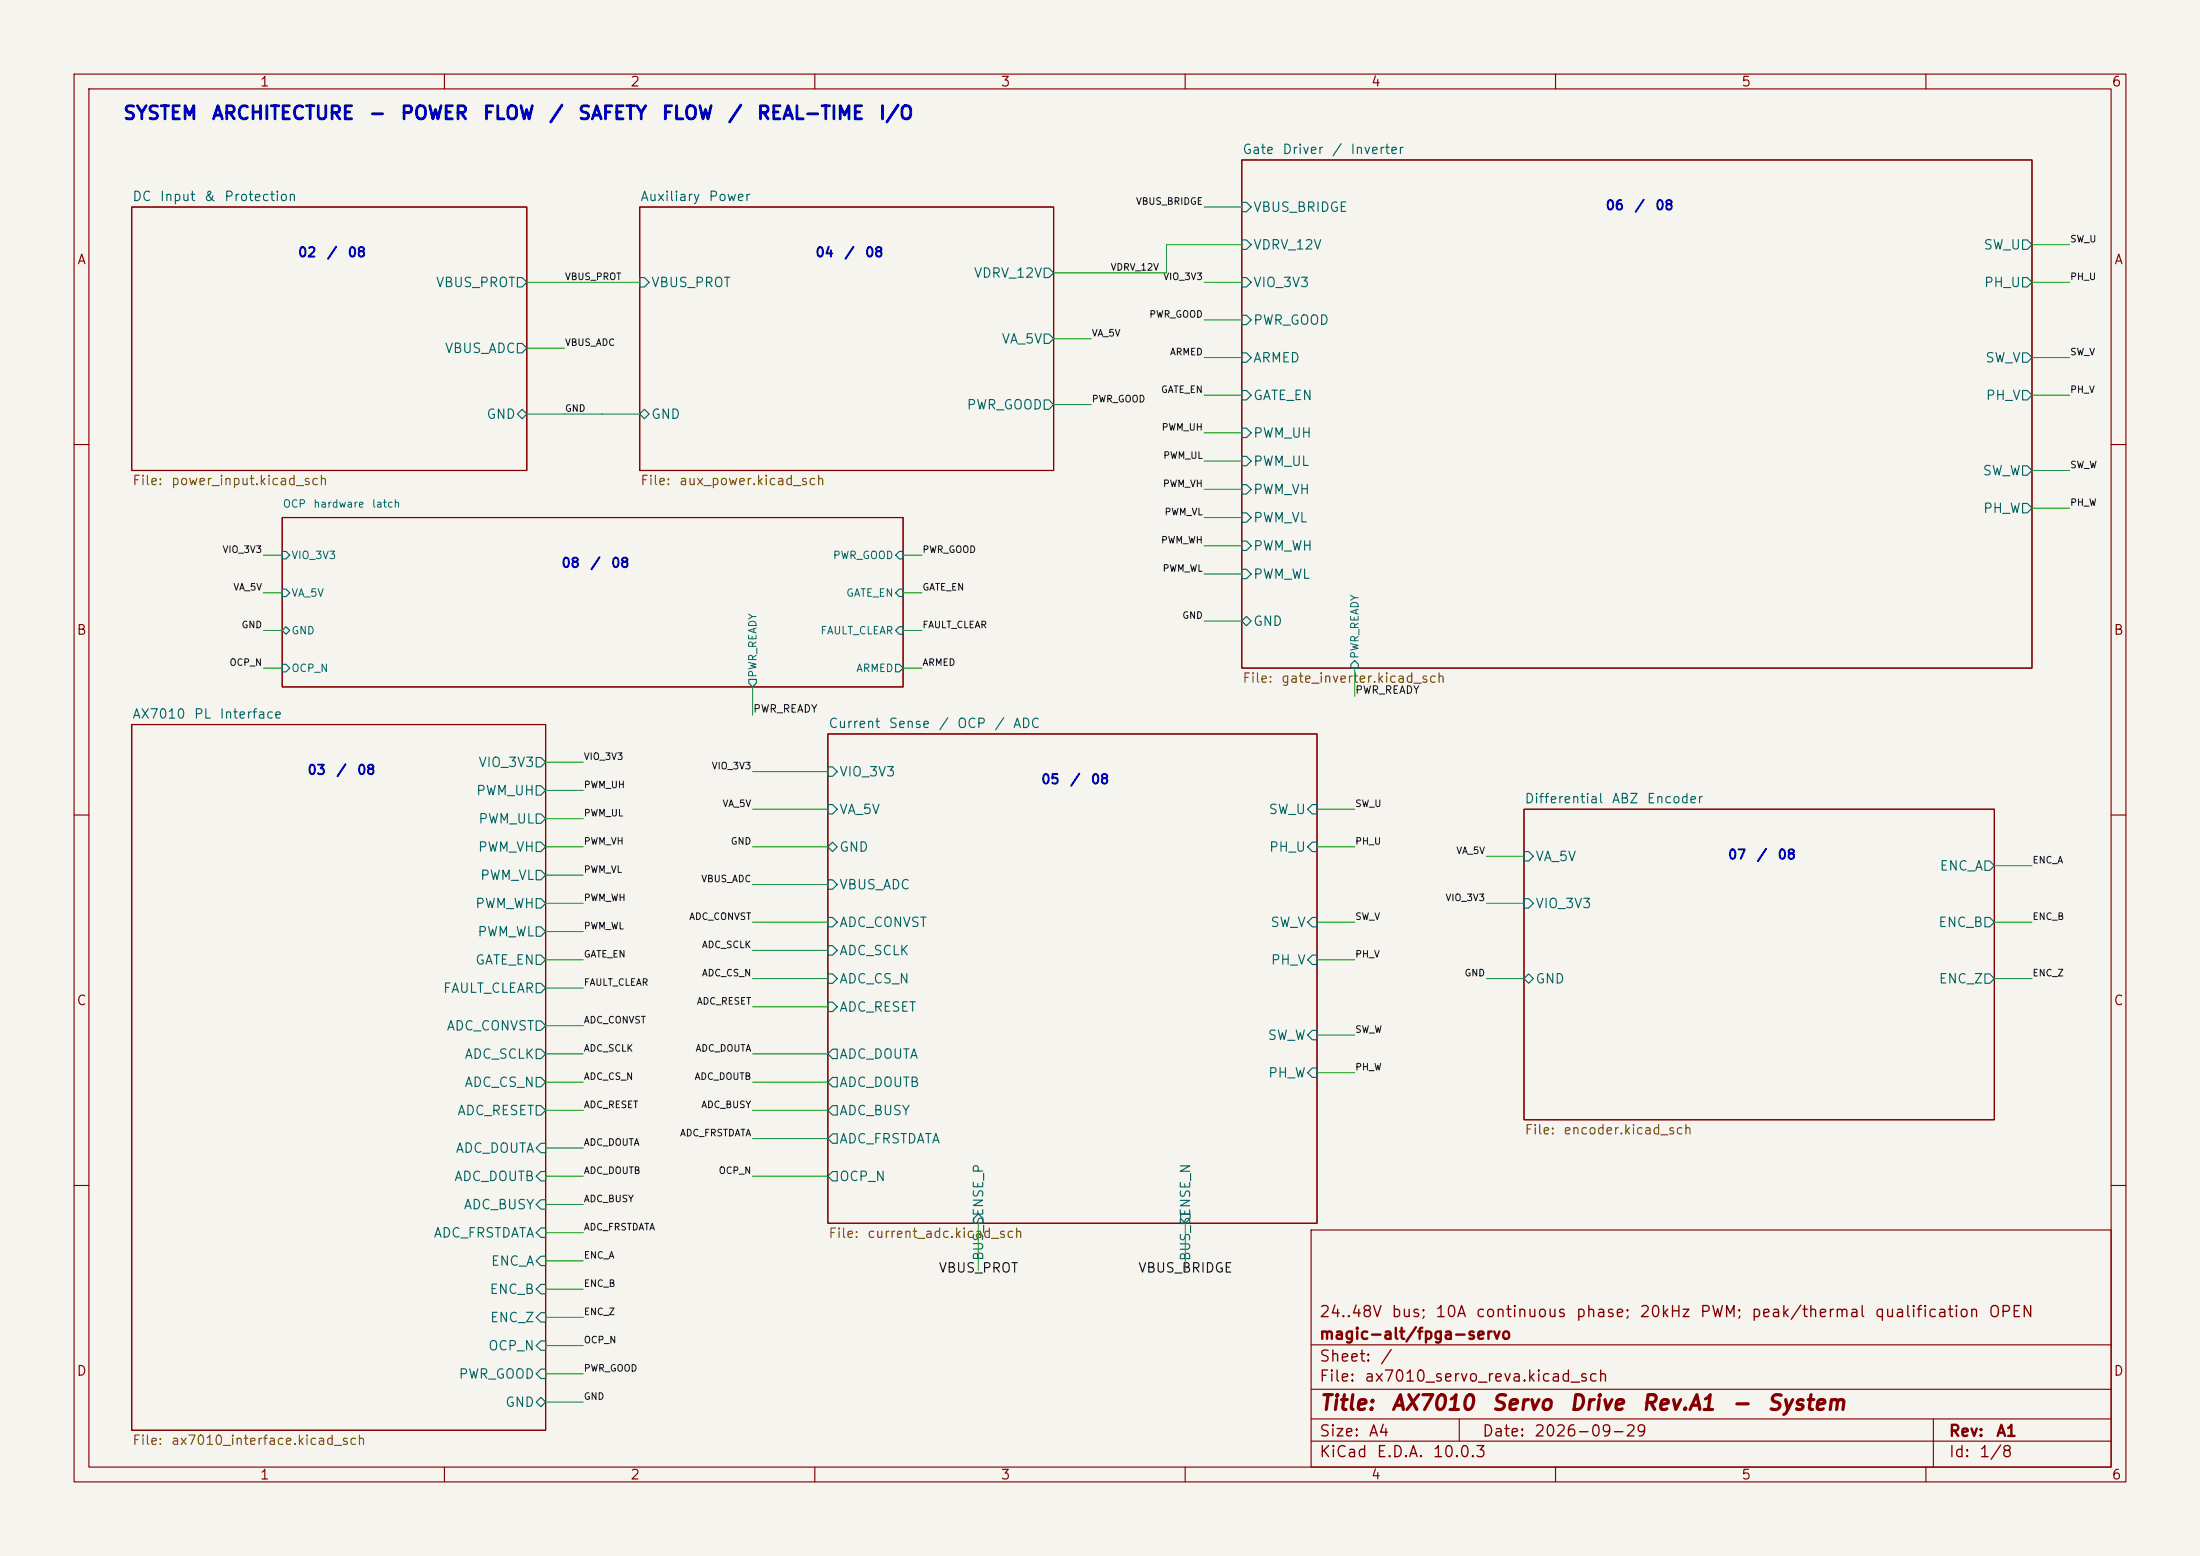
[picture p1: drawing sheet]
<svg xmlns="http://www.w3.org/2000/svg" width="297mm" height="210mm" viewBox="0 0 297 210" stroke-linecap="round" stroke-linejoin="round" font-family="sans-serif">
<path d="M0 0h297v210h-297z" fill="#f5f4ef" stroke="#f5f4ef" stroke-width=".14"/>
<g fill="none" stroke="#840000" stroke-width=".15">
<path d="M10 10h277v190h-277zM12 12h273v186h-273zM60 10v2M110 10v2M160 10v2M210 10v2M260 10v2M17.8 27.9h53.3v35.6h-53.3zM86.4 27.9h55.8v35.6h-55.8zM167.6 21.6h106.7v68.6h-106.7zM10 60h2M38.1 69.9h83.8v22.8h-83.8z"/>
<path d="M285 60h2M17.8 97.8h55.9v95.2h-55.9zM111.8 99.1h66v66h-66zM10 110h2M205.7 109.2h63.5v41.9h-63.5zM285 110h2M10 160h2M177 166h108v32h-108zM285 160h2M60 198v2M110 198v2M160 198v2"/>
<path d="M177 194.5h108M177 191.5h108M177 187.5h108M177 181.5h108M197 191.5v3M210 198v2M260 198v2M261 191.5v6.5"/>
</g>
<g fill="none" stroke="#006464" stroke-width=".15">
<path d="M69.8 37.5h.7l.6 .6-.6 .6h-.7zM86.4 37.5h.6l.6 .6-.6 .6h-.6zM141 36.2h.6l.6 .6-.6 .7h-.6zM167.6 27.3h.7l.6 .6-.6 .7h-.7zM167.6 32.4h.7l.6 .6-.6 .7h-.7zM167.6 37.5h.7l.6 .6-.6 .6h-.7zM273 32.4h.7l.6 .6-.6 .7h-.7zM273 37.5h.7l.6 .6-.6 .6h-.7zM69.8 46.4h.7l.6 .6-.6 .6h-.7zM69.8 55.9l.7-.7 .6 .7-.6 .6zM86.4 55.9l.6-.7 .6 .7-.6 .6zM141 45.1h.6l.6 .6-.6 .7h-.6z"/>
<path d="M141 54h.6l.6 .6-.6 .6h-.6zM167.6 42.5h.7l.6 .7-.6 .6h-.7zM167.6 47.6h.7l.6 .7-.6 .6h-.7zM167.6 52.7h.7l.6 .6-.6 .7h-.7zM167.6 57.8h.7l.6 .6-.6 .7h-.7zM273 47.6h.7l.6 .7-.6 .6h-.7zM273 52.7h.7l.6 .6-.6 .7h-.7zM38.1 74.4h.5l.5 .5-.5 .5h-.5zM38.1 79.5h.5l.5 .5-.5 .5h-.5zM121.4 74.4h.5v1h-.5l-.5-.5zM121.4 79.5h.5v1h-.5l-.5-.5zM167.6 61.6h.7l.6 .6-.6 .7h-.7z"/>
<path d="M167.6 65.4h.7l.6 .6-.6 .7h-.7zM167.6 69.2h.7l.6 .7-.6 .6h-.7zM167.6 73h.7l.6 .7-.6 .6h-.7zM167.6 76.8h.7l.6 .7-.6 .6h-.7zM273 62.9h.7l.6 .6-.6 .6h-.7zM273 67.9h.7l.6 .7-.6 .6h-.7zM38.1 85.1l.5-.5 .5 .5-.5 .5zM38.1 89.7h.5l.5 .5-.5 .5h-.5zM101.1 91.7h1v.5l-.5 .5-.5-.5zM120.9 89.7h.5l.5 .5-.5 .5h-.5zM121.4 84.6h.5v1h-.5l-.5-.5zM167.6 83.8l.7-.6 .6 .6-.6 .7z"/>
<path d="M182.9 89.2l.5 .5v.5h-1v-.5zM72.4 102.2h.6l.7 .7-.7 .6h-.6zM72.4 106h.6l.7 .7-.7 .6h-.6zM72.4 109.9h.6l.7 .6-.7 .6h-.6zM72.4 113.7h.6l.7 .6-.7 .6h-.6zM72.4 117.5h.6l.7 .6-.7 .6h-.6zM111.8 103.5h.6l.6 .6-.6 .7h-.6zM111.8 108.6h.6l.6 .6-.6 .7h-.6zM111.8 114.3l.6-.6 .6 .6-.6 .6zM111.8 118.7h.6l.6 .7-.6 .6h-.6zM177.2 108.6h.6v1.3h-.6l-.7-.7zM177.2 113.7h.6v1.2h-.6l-.7-.6z"/>
<path d="M205.7 114.9h.7l.6 .7-.6 .6h-.7zM268 116.2h.6l.6 .6-.6 .7h-.6zM72.4 121.3h.6l.7 .6-.7 .7h-.6zM72.4 125.1h.6l.7 .6-.7 .7h-.6zM72.4 128.9h.6l.7 .6-.7 .7h-.6zM72.4 132.7h.6l.7 .7-.7 .6h-.6zM72.4 137.8h.6l.7 .6-.7 .7h-.6zM111.8 123.8h.6l.6 .7-.6 .6h-.6zM111.8 127.6h.6l.6 .7-.6 .6h-.6zM111.8 131.4h.6l.6 .7-.6 .6h-.6zM111.8 135.3h.6l.6 .6-.6 .6h-.6zM177.2 123.8h.6v1.3h-.6l-.7-.6z"/>
<path d="M177.2 128.9h.6v1.3h-.6l-.7-.7zM177.2 139.1h.6v1.2h-.6l-.7-.6zM205.7 121.3h.7l.6 .6-.6 .7h-.7zM206.4 131.4l.6 .7-.6 .6-.7-.6zM268 123.8h.6l.6 .7-.6 .6h-.6zM268 131.4h.6l.6 .7-.6 .6h-.6zM72.4 141.6h.6l.7 .6-.7 .7h-.6zM72.4 145.4h.6l.7 .7-.7 .6h-.6zM72.4 149.2h.6l.7 .7-.7 .6h-.6zM73 154.3h.7v1.3h-.7l-.6-.7zM73 158.1h.7v1.3h-.7l-.6-.6zM111.8 146.1l.6-.7h.6v1.3h-.6z"/>
<path d="M111.8 158.8l.6-.7h.6v1.3h-.6zM112.4 141.6h.6v1.3h-.6l-.6-.7zM112.4 149.2h.6v1.3h-.6l-.6-.6zM112.4 153h.6v1.3h-.6l-.6-.6zM177.2 144.1h.6v1.3h-.6l-.7-.6zM73 161.9h.7v1.3h-.7l-.6-.6zM73 165.7h.7v1.3h-.7l-.6-.6zM73 169.5h.7v1.3h-.7l-.6-.6zM73 173.4h.7v1.2h-.7l-.6-.6zM73 177.2h.7v1.2h-.7l-.6-.6zM132.1 163.8l.6 .7v.6h-1.3v-.6zM159.4 163.8h1.3v.7l-.7 .6-.6-.6z"/>
<path d="M72.4 189.2l.6-.6 .7 .6-.7 .7zM73 181h.7v1.2h-.7l-.6-.6zM73 184.8h.7v1.3h-.7l-.6-.7z"/>
</g>
<g fill="none" stroke="#009600" stroke-width=".14">
<path d="M71.1 38.1h15.3M162.6 38.1h5M162.6 27.9h5M167.6 33h-10.1v3.8h-15.3M274.3 33h5.1M274.3 38.1h5.1M71.1 55.9h15.3M71.1 47h5.1M142.2 45.7h5.1M142.2 54.6h5.1M162.6 48.3h5M162.6 53.3h5"/>
<path d="M162.6 58.4h5M162.6 43.2h5M274.3 48.3h5.1M274.3 53.3h5.1M35.6 74.9h2.5M121.9 74.9h2.6M162.6 62.2h5M162.6 66h5M162.6 69.9h5M162.6 77.5h5M162.6 73.7h5M274.3 63.5h5.1"/>
<path d="M274.3 68.6h5.1M35.6 90.2h2.5M35.6 85.1h2.5M35.6 80h2.5M101.6 92.7v3.8M121.9 90.2h2.6M121.9 85.1h2.6M121.9 80h2.6M162.6 83.8h5M182.9 90.2v3.8M73.7 114.3h5M73.7 102.9h5"/>
<path d="M73.7 110.5h5M73.7 106.7h5M73.7 118.1h5M101.6 114.3h10.2M101.6 119.4h10.2M101.6 104.1h10.2M101.6 109.2h10.2M177.8 114.3h5.1M177.8 109.2h5.1M200.7 115.6h5M269.2 116.8h5.1M73.7 125.7h5"/>
<path d="M73.7 121.9h5M73.7 129.5h5M73.7 138.4h5M73.7 133.4h5M101.6 132.1h10.2M101.6 135.9h10.2M101.6 128.3h10.2M101.6 124.5h10.2M177.8 124.5h5.1M177.8 129.5h5.1M177.8 139.7h5.1M200.7 132.1h5"/>
<path d="M200.7 121.9h5M269.2 132.1h5.1M269.2 124.5h5.1M73.7 158.8h5M73.7 154.9h5M73.7 142.2h5M73.7 149.9h5M73.7 146.1h5M101.6 158.8h10.2M101.6 142.2h10.2M101.6 149.9h10.2M101.6 146.1h10.2"/>
<path d="M101.6 153.7h10.2M177.8 144.8h5.1M73.7 166.4h5M73.7 162.6h5M73.7 170.2h5M73.7 174h5M73.7 177.8h5M132.1 165.1v6.4M160 165.1v6.4M73.7 181.6h5M73.7 185.4h5M73.7 189.2h5"/>
</g>
<g font-size="2" fill="#840000">
<text x="178" y="190.8">Title:</text>
<text x="187.7" y="190.8">AX7010</text>
<text x="201.2" y="190.8">Servo</text>
<text x="211.7" y="190.8">Drive</text>
<text x="221.5" y="190.8">Rev.A1</text>
<text x="233.6" y="190.8">-</text>
<text x="238.4" y="190.8">System</text>
</g>
<g font-size="1.8" fill="#0000c2">
<text x="16.5" y="16.6">SYSTEM</text>
<text x="28.5" y="16.6">ARCHITECTURE</text>
<text x="49.7" y="16.6">-</text>
<text x="53.9" y="16.6">POWER</text>
<text x="65.1" y="16.6">FLOW</text>
<text x="74" y="16.6">/</text>
<text x="77.9" y="16.6">SAFETY</text>
<text x="89.2" y="16.6">FLOW</text>
<text x="98.1" y="16.6">/</text>
<text x="102.1" y="16.6">REAL-TIME</text>
<text x="118.5" y="16.6">I/O</text>
</g>
<g font-size="1.5" fill="#840000">
<text x="178" y="178.2">24..48V</text>
<text x="187.7" y="178.2">bus;</text>
<text x="193.7" y="178.2">10A</text>
<text x="199.1" y="178.2">continuous</text>
<text x="212.6" y="178.2">phase;</text>
<text x="221.2" y="178.2">20kHz</text>
<text x="229.4" y="178.2">PWM;</text>
<text x="236.3" y="178.2">peak/thermal</text>
<text x="253" y="178.2">qualification</text>
<text x="268.3" y="178.2">OPEN</text>
<text x="178" y="184.2">Sheet:</text>
<text x="178" y="181.2">magic-alt/fpga-servo</text>
<text x="186.2" y="184.2">/</text>
<text x="178" y="186.9">File:</text>
<text x="184.1" y="186.9">ax7010_servo_reva.kicad_sch</text>
<text x="178" y="197.1">KiCad</text>
<text x="178" y="194.3">Size:</text>
<text x="184.7" y="194.3">A4</text>
<text x="185.7" y="197.1">E.D.A.</text>
<text x="193.3" y="197.1">10.0.3</text>
<text x="200" y="194.3">Date:</text>
<text x="207" y="194.3">2026-09-29</text>
<text x="263" y="194.3">Rev:</text>
<text x="263" y="197.1">Id:</text>
<text x="267.1" y="197.1">1/8</text>
<text x="269.4" y="194.3">A1</text>
</g>
<g font-size="1.3" fill="#840000">
<text x="35" y="12">1</text>
<text x="85" y="12">2</text>
<text x="135" y="12">3</text>
<text x="185" y="12">4</text>
<text x="235" y="12">5</text>
<text x="285" y="12">6</text>
<text x="10.3" y="36">A</text>
<text x="285.3" y="36">A</text>
<text x="10.3" y="86">B</text>
<text x="285.3" y="86">B</text>
<text x="10.3" y="136">C</text>
<text x="285.3" y="136">C</text>
<text x="10.3" y="186">D</text>
<text x="285.3" y="186">D</text>
<text x="35" y="200">1</text>
<text x="85" y="200">2</text>
<text x="135" y="200">3</text>
<text x="185" y="200">4</text>
<text x="235" y="200">5</text>
<text x="285" y="200">6</text>
</g>
<g font-size="1.3" fill="#006464">
<text x="167.6" y="21.1">Gate</text>
<text x="173" y="21.1">Driver</text>
<text x="179.7" y="21.1">/</text>
<text x="182.2" y="21.1">Inverter</text>
<text x="17.8" y="27.5">DC</text>
<text x="21.5" y="27.5">Input</text>
<text x="27.4" y="27.5">&amp;</text>
<text x="30.2" y="27.5">Protection</text>
<text x="86.4" y="27.5">Auxiliary</text>
<text x="95.6" y="27.5">Power</text>
<text x="169.1" y="28.9">VBUS_BRIDGE</text>
<text x="169.1" y="34">VDRV_12V</text>
<text x="267.7" y="34">SW_U</text>
<text x="58.8" y="39.1">VBUS_PROT</text>
<text x="87.8" y="39.1">VBUS_PROT</text>
<text x="131.4" y="37.8">VDRV_12V</text>
<text x="169.1" y="39.1">VIO_3V3</text>
<text x="267.8" y="39.1">PH_U</text>
<text x="60" y="48">VBUS_ADC</text>
<text x="135.1" y="46.7">VA_5V</text>
<text x="169.1" y="44.2">PWR_GOOD</text>
<text x="169.1" y="49.2">ARMED</text>
<text x="267.9" y="49.2">SW_V</text>
<text x="65.6" y="56.9">GND</text>
<text x="87.8" y="56.9">GND</text>
<text x="130.4" y="55.6">PWR_GOOD</text>
<text x="169.1" y="54.3">GATE_EN</text>
<text x="169.1" y="59.4">PWM_UH</text>
<text x="268" y="54.3">PH_V</text>
<text x="169.1" y="63.2">PWM_UL</text>
<text x="267.6" y="64.5">SW_W</text>
<text x="169.1" y="67">PWM_VH</text>
<text x="169.1" y="70.8">PWM_VL</text>
<text x="267.6" y="69.6">PH_W</text>
<text x="169.1" y="74.6">PWM_WH</text>
<text x="169.1" y="78.4">PWM_WL</text>
<text x="169.1" y="84.8">GND</text>
<text x="17.8" y="97.3">AX7010</text>
<text x="26.1" y="97.3">PL</text>
<text x="29.6" y="97.3">Interface</text>
<text x="111.8" y="98.6">Current</text>
<text x="119.9" y="98.6">Sense</text>
<text x="126.6" y="98.6">/</text>
<text x="129.1" y="98.6">OCP</text>
<text x="134.2" y="98.6">/</text>
<text x="136.7" y="98.6">ADC</text>
<text x="64.2" y="107.7">PWM_UH</text>
<text x="64.5" y="103.8">VIO_3V3</text>
<text x="113.2" y="105.1">VIO_3V3</text>
<text x="64.5" y="111.5">PWM_UL</text>
<text x="113.2" y="110.2">VA_5V</text>
<text x="171.2" y="110.2">SW_U</text>
<text x="205.7" y="108.7">Differential</text>
<text x="217.5" y="108.7">ABZ</text>
<text x="222.2" y="108.7">Encoder</text>
<text x="64.4" y="115.3">PWM_VH</text>
<text x="64.7" y="119.1">PWM_VL</text>
<text x="113.2" y="115.3">GND</text>
<text x="171.2" y="115.3">PH_U</text>
<text x="207.2" y="116.5">VA_5V</text>
<text x="261.8" y="117.8">ENC_A</text>
<text x="64.1" y="122.9">PWM_WH</text>
<text x="113.2" y="120.4">VBUS_ADC</text>
<text x="113.2" y="125.4">ADC_CONVST</text>
<text x="171.4" y="125.4">SW_V</text>
<text x="207.2" y="122.9">VIO_3V3</text>
<text x="261.6" y="125.4">ENC_B</text>
<text x="64.1" y="130.5">GATE_EN</text>
<text x="64.4" y="126.7">PWM_WL</text>
<text x="113.2" y="129.2">ADC_SCLK</text>
<text x="171.5" y="130.5">PH_V</text>
<text x="59.7" y="134.3">FAULT_CLEAR</text>
<text x="113.2" y="133.1">ADC_CS_N</text>
<text x="113.2" y="136.9">ADC_RESET</text>
<text x="207.2" y="133.1">GND</text>
<text x="261.6" y="133.1">ENC_Z</text>
<text x="60.2" y="139.4">ADC_CONVST</text>
<text x="62.6" y="143.2">ADC_SCLK</text>
<text x="113.2" y="143.2">ADC_DOUTA</text>
<text x="171.1" y="140.7">SW_W</text>
<text x="62.6" y="147">ADC_CS_N</text>
<text x="113.2" y="147">ADC_DOUTB</text>
<text x="171.1" y="145.8">PH_W</text>
<text x="61.4" y="155.9">ADC_DOUTA</text>
<text x="61.7" y="150.8">ADC_RESET</text>
<text x="113.2" y="150.8">ADC_BUSY</text>
<text x="113.2" y="154.6">ADC_FRSTDATA</text>
<text x="61.2" y="159.7">ADC_DOUTB</text>
<text x="113.2" y="159.7">OCP_N</text>
<text x="58.4" y="167.3">ADC_FRSTDATA</text>
<text x="62.5" y="163.5">ADC_BUSY</text>
<text x="66.2" y="171.2">ENC_A</text>
<text x="133.1" y="170.3" transform="rotate(-90 133.1 170.3)">BUS_SENSE_P</text>
<text x="161" y="170.3" transform="rotate(-90 161 170.3)">BUS_SENSE_N</text>
<text x="66" y="175">ENC_B</text>
<text x="66.1" y="178.8">ENC_Z</text>
<text x="65.8" y="182.6">OCP_N</text>
<text x="61.8" y="186.4">PWR_GOOD</text>
<text x="68.1" y="190.2">GND</text>
</g>
<g font-size="1.3" fill="#0000c2">
<text x="216.7" y="28.7">06</text>
<text x="220.6" y="28.7">/</text>
<text x="223.4" y="28.7">08</text>
<text x="40.1" y="35">02</text>
<text x="44" y="35">/</text>
<text x="46.8" y="35">08</text>
<text x="110" y="35">04</text>
<text x="113.9" y="35">/</text>
<text x="116.7" y="35">08</text>
<text x="75.7" y="76.9">08</text>
<text x="79.6" y="76.9">/</text>
<text x="82.4" y="76.9">08</text>
<text x="41.4" y="104.9">03</text>
<text x="45.3" y="104.9">/</text>
<text x="48.1" y="104.9">08</text>
<text x="140.5" y="106.1">05</text>
<text x="144.4" y="106.1">/</text>
<text x="147.2" y="106.1">08</text>
<text x="233.2" y="116.3">07</text>
<text x="237.1" y="116.3">/</text>
<text x="239.9" y="116.3">08</text>
</g>
<g font-size="1.3" fill="#725600">
<text x="17.8" y="65.8">File:</text>
<text x="23" y="65.8">power_input.kicad_sch</text>
<text x="86.4" y="65.8">File:</text>
<text x="91.6" y="65.8">aux_power.kicad_sch</text>
<text x="167.6" y="92.5">File:</text>
<text x="172.9" y="92.5">gate_inverter.kicad_sch</text>
<text x="205.7" y="153.4">File:</text>
<text x="211" y="153.4">encoder.kicad_sch</text>
<text x="111.8" y="167.4">File:</text>
<text x="117" y="167.4">current_adc.kicad_sch</text>
<text x="17.8" y="195.3">File:</text>
<text x="23" y="195.3">ax7010_interface.kicad_sch</text>
</g>
<g font-size="1.3" fill="#0f0f0f">
<text x="126.6" y="172.1">VBUS_PROT</text>
<text x="153.6" y="172.1">VBUS_BRIDGE</text>
</g>
<g font-size="1" fill="#006464">
<text x="38.1" y="68.8">OCP</text>
<text x="42.2" y="68.8">hardware</text>
<text x="50.1" y="68.8">latch</text>
<text x="39.3" y="75.7">VIO_3V3</text>
<text x="112.4" y="75.7">PWR_GOOD</text>
<text x="39.3" y="80.8">VA_5V</text>
<text x="114.2" y="80.8">GATE_EN</text>
<text x="39.3" y="85.9">GND</text>
<text x="110.7" y="85.9">FAULT_CLEAR</text>
<text x="183.7" y="89" transform="rotate(-90 183.7 89)">PWR_READY</text>
<text x="39.3" y="90.9">OCP_N</text>
<text x="102.4" y="91.5" transform="rotate(-90 102.4 91.5)">PWR_READY</text>
<text x="115.5" y="90.9">ARMED</text>
</g>
<g font-size="1" fill="#0f0f0f">
<text x="182.9" y="93.9">PWR_READY</text>
<text x="101.6" y="96.4">PWR_READY</text>
</g>
<g font-size=".9" fill="#0f0f0f">
<text x="153.3" y="27.9">VBUS_BRIDGE</text>
<text x="279.4" y="32.9">SW_U</text>
<text x="76.2" y="38">VBUS_PROT</text>
<text x="149.9" y="36.7">VDRV_12V</text>
<text x="157" y="38">VIO_3V3</text>
<text x="279.4" y="38">PH_U</text>
<text x="76.2" y="46.9">VBUS_ADC</text>
<text x="147.3" y="45.6">VA_5V</text>
<text x="155.1" y="43.1">PWR_GOOD</text>
<text x="156.7" y="53.3">GATE_EN</text>
<text x="157.9" y="48.2">ARMED</text>
<text x="279.4" y="48.2">SW_V</text>
<text x="279.4" y="53.3">PH_V</text>
<text x="76.2" y="55.8">GND</text>
<text x="147.3" y="54.5">PWR_GOOD</text>
<text x="156.8" y="58.3">PWM_UH</text>
<text x="156.9" y="66">PWM_VH</text>
<text x="157" y="62.1">PWM_UL</text>
<text x="279.4" y="63.4">SW_W</text>
<text x="157.1" y="69.8">PWM_VL</text>
<text x="279.4" y="68.5">PH_W</text>
<text x="30" y="74.8">VIO_3V3</text>
<text x="124.5" y="74.8">PWR_GOOD</text>
<text x="156.7" y="73.6">PWM_WH</text>
<text x="156.9" y="77.4">PWM_WL</text>
<text x="31.4" y="79.9">VA_5V</text>
<text x="124.5" y="79.9">GATE_EN</text>
<text x="159.5" y="83.7">GND</text>
<text x="32.5" y="85">GND</text>
<text x="124.5" y="85">FAULT_CLEAR</text>
<text x="30.9" y="90.1">OCP_N</text>
<text x="124.5" y="90.1">ARMED</text>
<text x="78.7" y="102.8">VIO_3V3</text>
<text x="78.7" y="106.6">PWM_UH</text>
<text x="96" y="104.1">VIO_3V3</text>
<text x="78.7" y="110.4">PWM_UL</text>
<text x="97.5" y="109.1">VA_5V</text>
<text x="182.9" y="109.1">SW_U</text>
<text x="78.7" y="118">PWM_VL</text>
<text x="78.7" y="114.2">PWM_VH</text>
<text x="94.6" y="119.3">VBUS_ADC</text>
<text x="98.6" y="114.2">GND</text>
<text x="182.9" y="114.2">PH_U</text>
<text x="196.5" y="115.5">VA_5V</text>
<text x="274.3" y="116.8">ENC_A</text>
<text x="78.7" y="121.8">PWM_WH</text>
<text x="78.7" y="125.6">PWM_WL</text>
<text x="93" y="124.4">ADC_CONVST</text>
<text x="182.9" y="124.4">SW_V</text>
<text x="195.1" y="121.8">VIO_3V3</text>
<text x="274.3" y="124.4">ENC_B</text>
<text x="78.7" y="129.5">GATE_EN</text>
<text x="94.7" y="132">ADC_CS_N</text>
<text x="94.7" y="128.2">ADC_SCLK</text>
<text x="182.9" y="129.5">PH_V</text>
<text x="197.6" y="132">GND</text>
<text x="274.3" y="132">ENC_Z</text>
<text x="78.7" y="133.3">FAULT_CLEAR</text>
<text x="94" y="135.8">ADC_RESET</text>
<text x="78.7" y="138.3">ADC_CONVST</text>
<text x="78.7" y="142.2">ADC_SCLK</text>
<text x="93.8" y="142.2">ADC_DOUTA</text>
<text x="182.9" y="139.6">SW_W</text>
<text x="78.7" y="149.8">ADC_RESET</text>
<text x="78.7" y="146">ADC_CS_N</text>
<text x="93.7" y="146">ADC_DOUTB</text>
<text x="94.6" y="149.8">ADC_BUSY</text>
<text x="182.9" y="144.7">PH_W</text>
<text x="78.7" y="154.9">ADC_DOUTA</text>
<text x="91.7" y="153.6">ADC_FRSTDATA</text>
<text x="78.7" y="158.7">ADC_DOUTB</text>
<text x="97" y="158.7">OCP_N</text>
<text x="78.7" y="162.5">ADC_BUSY</text>
<text x="78.7" y="166.3">ADC_FRSTDATA</text>
<text x="78.7" y="170.1">ENC_A</text>
<text x="78.7" y="173.9">ENC_B</text>
<text x="78.7" y="177.7">ENC_Z</text>
<text x="78.7" y="181.5">OCP_N</text>
<text x="78.7" y="185.3">PWR_GOOD</text>
<text x="78.7" y="189.1">GND</text>
</g>
</svg>
